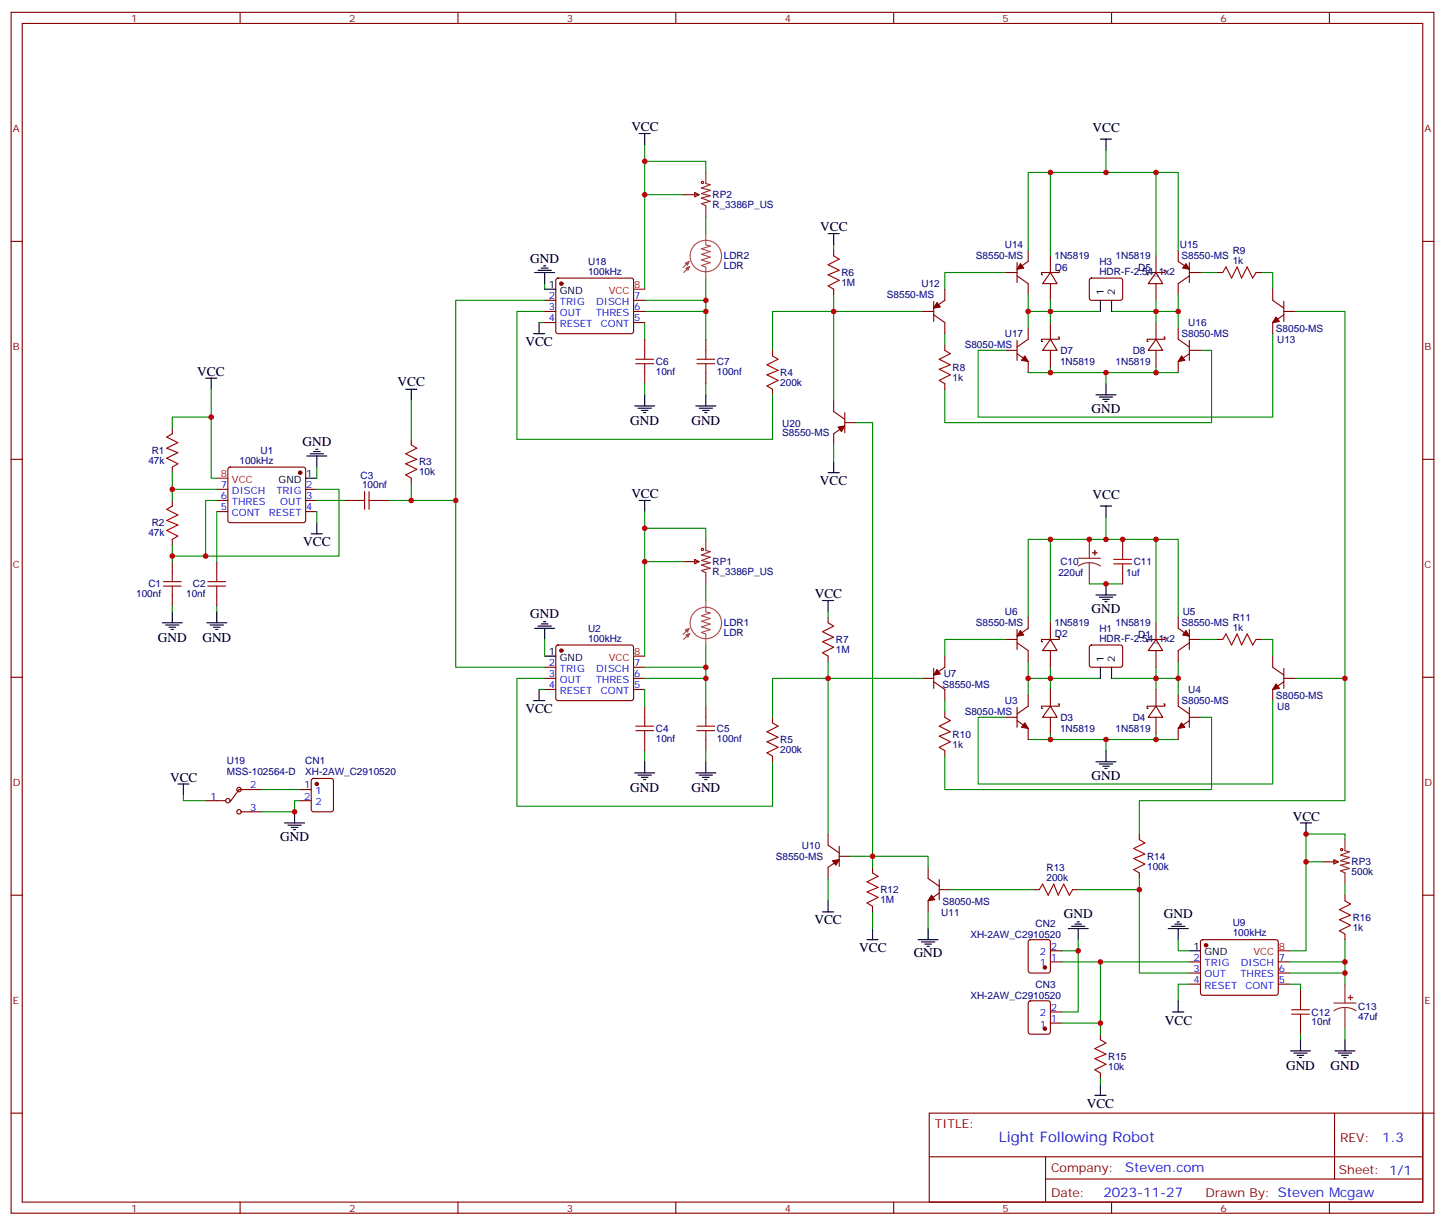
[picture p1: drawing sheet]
<svg xmlns="http://www.w3.org/2000/svg" width="459mm" height="389mm" viewBox="0 0 459 389" stroke-linecap="round" stroke-linejoin="round" font-family="sans-serif">
<g fill="none" stroke="#870000" stroke-width=".35">
<path d="M3.5 3.9h451.6v381h-451.6zM7.1 7.4h444.5v374h-444.5zM76.2 3.9v3.5M145.3 3.9v3.5M214.5 3.9v3.5M283.6 3.9v3.5M352.8 3.9v3.5M421.9 3.9v3.5M3.5 76.6h3.6M217 61.8h4.9M220.5 61.1l1.4 .7-1.4 .7zM264.6 79.4v1.8"/>
<path d="M326.3 79.4v3.5l-3.5 2.5M373.9 79.4v3.5l3.6 2.5M451.6 76.6h3.5M172.9 98.8h3.5M172.9 95.3h3.5M176.6 88.4l.5-.2h23.3l.5 .2 .2 .5-.1 16.5-.6 .5-23.6-.1-.4-.6v-16.3zM201.1 98.8h3.5M201.1 95.3h3.5M264.6 91.8v1.7M292.8 98.8h3.5M296.3 99.9l3.6 2.4v3.6M296.3 95.6v6.4"/>
<path d="M299.9 91.8v3.5l-3.6 2.5M319.3 86.5h3.5M322.8 83.3v6.3M322.8 87.5l3.5 2.5v3.5M333.4 86.5l2.1 3.5h-4.6zM333.4 81.2v5.3M333.4 90v5.3M335.8 85.8h.4v.7h-5.6v.7h.3M346 88.4l.4-.2 9.5 .1 .4 .6-.1 6-.6 .4-9.4-.1-.5-.6v-5.7zM366.9 86.5l2.1 3.5h-4.6zM366.9 81.2v5.3M366.9 90v5.3"/>
<path d="M369.4 85.8h.3v.7h-5.6v.7h.3M377.5 83.3v6.3M377.5 87.5l-3.6 2.5v3.5M377.5 86.5h3.5M386.3 86.5h1.8M398.6 86.5h1.8M403.9 91.8v3.5l3.6 2.5M407.5 95.6v6.4M407.5 99.9l-3.6 2.4v3.6M407.5 98.8h3.5M172.9 102.3h3.5M201.1 102.3h3.5"/>
<path d="M204.6 107.6v3.6M204.6 118.2v3.5M224 107.6v3.6M224 118.2v3.5M245.2 111.2v1.7M299.9 109.4v1.8M319.3 111.2h3.5M322.8 108v6.3M322.8 112.2l3.5 2.5v3.5M326.3 104.1v3.5l-3.5 2.5M333.4 107.6l2.1 3.6h-4.6zM333.4 102.3v5.3"/>
<path d="M333.4 111.2v5.3M335.8 106.9h.4v.7h-5.6v.7h.3M366.9 107.6l2.1 3.6h-4.6zM366.9 102.3v5.3M366.9 111.2v5.3M369.4 106.9h.3v.7h-5.6v.7h.3M373.9 104.1v3.5l3.6 2.5M377.5 108v6.3M377.5 112.2l-3.6 2.5v3.5M377.5 111.2h3.5M54.7 135.9v1.7M130.5 139.4v1.7"/>
<path d="M245.2 123.5v1.8M264.6 127v3.6l3.5 2.4M268.1 135.1l-3.5 2.5v3.5M268.1 130.9v6.4M268.1 134.1h3.5M299.9 121.7v1.8M3.5 145.7h3.6M54.7 148.2v1.8M54.7 158.8v1.7M68.8 155.3h3.5M68.8 158.8h3.5M72.6 148.4l.4-.2h23.3l.5 .2 .2 .5-.1 16.5-.6 .4h-23.5l-.5-.7v-16.2z"/>
<path d="M97 155.3h3.5M97 158.8h3.5M109.4 158.8h3.5M119.9 158.8h3.6M130.5 151.7v1.8M451.6 145.7h3.5M54.7 171.1v1.8M54.7 178.2v3.5M68.8 162.3h3.5M68.8 178.2v3.5M97 162.3h3.5M217 178.2h4.9"/>
<path d="M220.5 177.5l1.4 .7-1.4 .7zM356.3 171.1v3.6M54.7 188.8v3.5M68.8 188.8v3.5M262.8 195.8v1.8M322.8 199.7v6.4M326.3 195.8v3.6l-3.5 2.4M333.4 197.6v5.3M356.3 181.7v3.5M366.9 197.6v5.3M373.9 195.8v3.6l3.6 2.4M377.5 199.7v6.4"/>
<path d="M3.5 214.9h3.6M172.9 211.7h3.5M172.9 215.2h3.5M172.9 218.8h3.5M176.6 204.9l.5-.3h23.3l.5 .3 .2 .5-.1 16.5-.6 .4-23.6-.1-.4-.6v-16.2zM201.1 211.7h3.5M201.1 215.2h3.5M201.1 218.8h3.5M262.8 208.2v1.7M292.8 215.2h3.5M296.3 216.3l3.6 2.5v3.5M296.3 212.1v6.3"/>
<path d="M299.9 208.2v3.5l-3.6 2.5M319.3 202.9h3.5M322.8 203.9l3.5 2.5v3.5M333.4 202.9l2.1 3.5h-4.6zM333.4 206.4v5.3M333.4 218.8v5.2M335.8 202.2h.4v.7h-5.6v.7h.3M346 204.9l.4-.3 9.5 .1 .4 .7-.1 5.9-.6 .4-9.4-.1-.5-.6v-5.6zM366.9 202.9l2.1 3.5h-4.6zM366.9 206.4v5.3M366.9 218.8v5.2M369.4 202.2h.3v.7h-5.6v.7h.3"/>
<path d="M377.5 202.9h3.5M377.5 203.9l-3.6 2.5v3.5M386.3 202.9h1.8M398.6 202.9h1.8M403.9 208.2v3.5l3.6 2.5M407.5 215.2h3.5M407.5 212.1v6.3M407.5 216.3l-3.6 2.5v3.5M451.6 214.9h3.5M204.6 224v3.6M204.6 234.6v3.6M224 224v3.6"/>
<path d="M224 234.6v3.6M245.2 227.6v1.7M245.2 239.9v1.8M299.9 225.8v1.8M299.9 238.2v1.7M319.3 227.6h3.5M322.8 224.4v6.4M322.8 228.6l3.5 2.5v3.5M326.3 220.5v3.5l-3.5 2.5M333.4 224l2.1 3.6h-4.6zM333.4 227.6v5.3M335.8 223.3h.4v.7h-5.6v.8h.3"/>
<path d="M366.9 224l2.1 3.6h-4.6zM366.9 227.6v5.3M369.4 223.3h.3v.7h-5.6v.8h.3M373.9 220.5v3.5l3.6 2.5M377.5 227.6h3.5M377.5 224.4v6.4M377.5 228.6l-3.6 2.5v3.5M65.3 254h6.3M76.6 257.6h6.3M82.9 250.5h-7.1l-2.8 3.9M95.2 250.5h3.6M95.2 254h3.6"/>
<path d="M99 247.2l.5-.2h5.6l.7 .4v9.5l-.4 .6-5.9 .1-.7-.5v-9.4zM262.8 264.6v3.5l3.5 2.5M266.3 272.7l-3.5 2.5v3.5M266.3 268.5v6.3M266.3 271.7h3.6M276.9 275.2v1.8M294.6 275.2v3.5l3.5 2.5M298.1 279.1v6.3M361.6 264.6v1.8M361.6 277v1.7M419.8 273.4h4.9M423.3 272.7l1.4 .7-1.4 .7z"/>
<path d="M3.5 284h3.6M276.9 287.5v1.8M298.1 283.3l-3.5 2.5v3.5M298.1 282.3h3.5M326.6 298.3l.4-.2h5.7l.6 .5 .1 9.4-.5 .7h-5.9l-.6-.4-.1-9.5zM328.1 282.3h1.7M340.4 282.3h1.8M381.2 298.3l.5-.2h23.3l.5 .2 .2 .5-.1 16.5-.6 .5-23.6-.1-.4-.6v-16.3zM426.9 284v1.8M426.9 296.4v1.7M451.6 284h3.5M326.6 317.7l.4-.2h5.7l.6 .5 .1 9.4-.5 .7h-5.9l-.6-.4-.1-9.5z"/>
<path d="M333.4 305.2h3.5M333.4 301.7h3.5M377.5 305.2h3.5M377.5 308.7h3.5M377.5 312.2h3.5M405.7 305.2h3.5M405.7 308.7h3.5M405.7 312.2h3.5M412.7 314v3.5M333.4 324.6h3.5M333.4 321.1h3.5M349.2 328.1v1.8"/>
<path d="M412.7 324.6v3.5M3.5 353.2h3.6M294.9 353.2h156.7v28.2h-156.7zM349.2 340.5v1.7M423.5 353.2l.1 20.9M451.6 353.2h3.5M295 367h156.4M331.8 374.1h119.6M331.8 367v14.1M76.2 381.4v3.5M145.3 381.4v3.5M214.5 381.4v3.5"/>
<path d="M283.6 381.4v3.5M352.8 381.4v3.5M421.9 381.4v3.5"/>
<circle cx="72.3" cy="254" r=".71"/>
<circle cx="75.8" cy="257.6" r=".71"/>
<circle cx="75.8" cy="250.5" r=".71"/>
</g>
<g fill="#870000" stroke="#870000" stroke-width=".35">
<path d="M325.3 229.3l1 1.8-2.1-.3z"/>
<path d="M375 229.3l1.1 1.5-2.2 .3z"/>
<path d="M376.4 200.1l1.1 1.7-2.1-.3z"/>
<path d="M323.8 200.1l1.1 1.4-2.1 .3z"/>
<path d="M405 217l1 1.4-2.1 .4z"/>
<path d="M297.4 212.4l1 1.4-2.1 .4z"/>
<path d="M264.2 273.1l2.1-.4-1 1.8z"/>
<path d="M295.6 284l1.1 1.4-2.1 .4z"/>
<path d="M297.4 96l1 1.4-2.1 .4z"/>
<path d="M405 100.6l1 1.4-2.1 .3z"/>
<path d="M323.8 83.6l1.1 1.5-2.1 .3z"/>
<path d="M376.4 83.6l1.1 1.8-2.1-.3z"/>
<path d="M375 112.9l1.1 1.4-2.2 .4z"/>
<path d="M325.3 112.9l1 1.8-2.1-.4z"/>
<path d="M266 135.5l2.1-.4-1 1.8z"/>
<circle cx="95.2" cy="150" r=".53"/>
<circle cx="178.2" cy="206.4" r=".53"/>
<circle cx="382.8" cy="299.9" r=".53"/>
<circle cx="178.2" cy="90" r=".53"/>
<circle cx="100.5" cy="248.7" r=".53"/>
<circle cx="331.6" cy="307" r=".53"/>
<circle cx="331.6" cy="326.4" r=".53"/>
</g>
<g fill="none" stroke="#000" stroke-width=".35">
<path d="M202.8 42.4h3.6M204.6 42.4v3.5M349.2 44.1h3.6M351 44.1v3.6M262.8 74.1h3.5M264.6 74.1v3.5M169.7 86.5h6.3M170.7 85.8h4.3M171.8 85.1h2.1M172.5 84.3h.7M172.9 86.5v3.5M172.9 91.8h3.5"/>
<path d="M349.2 95.3v3.5M352.8 95.3v3.5M65.3 120h3.5M67 120v3.5M169.3 105.9h3.6M171.1 102.3v3.6M128.8 123.5h3.5M130.5 123.5v3.5M201.4 128.8h6.4M202.5 129.5h4.2M203.6 130.2h2.1M204.3 130.9h.7"/>
<path d="M204.6 125.3v3.5M220.8 128.8h6.4M221.9 129.5h4.2M223 130.2h2.1M223.7 130.9h.7M224 125.3v3.5M347.8 125.3h6.4M348.9 126h4.2M350 126.7h2.1M350.7 127.4h.7M351 121.7v3.6M97 151.7h3.5"/>
<path d="M97.4 144.7h6.3M98.4 144h4.3M99.5 143.3h2.1M100.2 142.6h.7M100.5 144.7v3.5M202.8 158.8h3.6M204.6 158.8v3.5M262.8 150h3.5M264.6 146.4v3.6M98.8 169.4h3.5M100.5 165.8v3.6M349.2 160.5h3.6"/>
<path d="M351 160.5v3.6M51.5 197.6h6.4M52.6 198.3h4.2M53.6 199h2.1M54.3 199.7h.7M54.7 194.1v3.5M65.6 197.6h6.4M66.7 198.3h4.2M67.7 199h2.1M68.4 199.7h.7M68.8 194.1v3.5M169.7 199.4h6.3"/>
<path d="M170.7 198.6h4.3M171.8 197.9h2.1M172.5 197.2h.7M172.9 199.4v3.5M261.1 190.5h3.5M262.8 190.5v3.6M347.8 188.8h6.4M348.9 189.5h4.2M350 190.2h2.1M350.7 190.9h.7M351 185.2v3.6M171.1 218.8v3.5"/>
<path d="M172.9 208.2h3.5M349.2 211.7v3.5M352.8 211.7v3.5M169.3 222.3h3.6M351 238.2v3.5M56.4 248.7h3.6M58.2 248.7v3.6M93.5 257.6v3.5M201.4 245.2h6.4M202.5 245.9h4.2M203.6 246.6h2.1M204.3 247.3h.7"/>
<path d="M204.6 241.7v3.5M220.8 245.2h6.4M221.9 245.9h4.2M223 246.6h2.1M223.7 247.3h.7M224 241.7v3.5M347.8 241.7h6.4M348.9 242.4h4.2M350 243.1h2.1M350.7 243.8h.7M90.3 261.1h6.4M91.4 261.8h4.2"/>
<path d="M92.4 262.5h2.1M93.1 263.2h.7M412.7 261.1h3.6M414.5 261.1v3.5M261.1 289.3h3.5M262.8 285.8v3.5M275.2 298.1h3.5M276.9 294.6v3.5M291.4 298.1h6.3M292.5 298.8h4.2M293.5 299.5h2.1M294.6 294.6v3.5"/>
<path d="M339 294.6h6.4M340.1 293.9h4.2M341.1 293.2h2.2M341.8 292.5h.7M342.2 294.6v3.5M370.8 294.6h6.3M371.8 293.9h4.3M372.9 293.2h2.1M373.6 292.5h.7M373.9 294.6v3.5M294.2 300.2h.7M373.9 317.5v3.6"/>
<path d="M377.5 301.7h3.5M372.2 321.1h3.5M409.6 333.4h6.3M410.6 334.1h4.3M411.7 334.8h2.1M412.4 335.5h.7M412.7 329.9v3.5M423.7 333.4h6.3M424.7 334.1h4.3M425.8 334.8h2.1M426.5 335.5h.7M426.9 329.9v3.5"/>
<path d="M347.5 347.5h3.5M349.2 344v3.5"/>
</g>
<path d="M201.1 91.8h3.5M68.8 151.7h3.5M201.1 208.2h3.5M405.7 301.7h3.5" fill="none" stroke="#f00" stroke-width=".35"/>
<g fill="none" stroke="#008700" stroke-width=".35">
<path d="M204.6 51.2h19.4v3.5M204.6 45.9v45.9M333.4 54.7v26.5M351 47.7v7h-24.7v24.7M351 54.7h22.9v24.7M366.9 54.7v26.5M204.6 61.8h12.4M224 68.8v5.3M264.6 77.6v1.8M172.9 98.8h-8.9v40.6h81.2v-14.1M172.9 95.3h-28.3v63.5h-14.1M172.9 90v1.8"/>
<path d="M204.6 98.8h19.4M204.6 95.3h19.4M224 88.2v19.4M264.6 93.5v33.5M292.8 98.8h-47.6v12.4M319.3 86.5h-19.4v5.3M326.3 93.5v5.3h22.9M326.3 98.8v5.3M333.4 95.3v7M366.9 95.3v7M373.9 93.5v5.3h-21.1M373.9 98.8v5.3"/>
<path d="M381 86.5h5.3M400.4 86.5h3.5v5.3M411 98.8h15.9v116.4M171.1 102.3h1.8M204.6 102.3v5.3M299.9 105.9v3.5M333.4 118.2h40.5M333.4 116.5v1.7h-7.1M351 118.2v3.5M366.9 116.5v1.7M381 111.2h3.5v22.9h-84.6v-10.6M403.9 105.9v26.4h-93.5v-21.1h8.9"/>
<path d="M67 123.5v28.2h1.8M67 132.3h-12.3v3.6M130.5 127v12.4M204.6 121.7v3.6M224 121.7v3.6M271.6 134.1h5.3v141.1M54.7 150v8.8M54.7 155.3h14.1M100.5 155.3h7.1v21.1h-42.3v-17.6h3.5M100.5 148.2v3.5M100.5 158.8h8.9M130.5 153.5v5.3h-7"/>
<path d="M144.6 158.8v52.9h28.3M264.6 141.1v5.3M54.7 172.9v5.3M54.7 176.4h10.6M68.8 162.3v15.9M100.5 162.3v3.5M204.6 167.6h19.4v3.5M204.6 162.3v45.9M204.6 178.2h12.4M333.4 171.1v26.5M351 171.1h22.9v24.7M351 164.1v7h-24.7v24.7"/>
<path d="M366.9 171.1v26.5M54.7 192.3v1.8M68.8 192.3v1.8M224 185.2v5.3M262.8 194.1v1.7M345.7 185.2h10.6M171.1 218.8h1.8M172.9 215.2h-8.9v40.6h81.2v-14.1M172.9 202.9v5.3M204.6 218.8v5.2M204.6 211.7h19.4M204.6 215.2h19.4"/>
<path d="M224 204.6v19.4M262.8 209.9v54.7M292.8 215.2h-47.6v12.4M319.3 202.9h-19.4v5.3M326.3 209.9v5.3h22.9M326.3 215.2v5.3M333.4 211.7v7.1M366.9 211.7v7.1M373.9 209.9v5.3h-21.1M373.9 215.2v5.3M381 202.9h5.3M400.4 202.9h3.5v5.3"/>
<path d="M411 215.2h15.9v38.8h-65.3v10.6M204.6 238.2v3.5M224 238.2v3.5M299.9 222.3v3.5M333.4 232.9v1.7h-7.1M333.4 234.6h40.5M351 234.6v3.6M366.9 232.9v1.7M381 227.6h3.5v22.9h-84.6v-10.6M403.9 222.3v26.4h-93.5v-21.1h8.9M58.2 252.3v1.7h7.1M82.9 250.5h12.3"/>
<path d="M95.2 254h-1.7v3.6h-10.6M262.8 278.7v7.1M269.9 271.7h24.7v3.5M361.6 278.7v30h15.9M414.5 273.4h5.3M426.9 266.4v-1.8h-12.4v37.1h-5.3M276.9 289.3v5.3M294.6 289.3v5.3M301.6 282.3h26.5M342.2 298.1v3.6h-5.3M342.2 282.3h19.4M373.9 298.1v3.6h3.6"/>
<path d="M426.9 298.1v14.1M426.9 280.5v3.5M336.9 305.2h40.6M342.2 301.7v19.4h-5.3M349.2 305.2v22.9M377.5 312.2h-3.6v5.3M409.2 312.2h3.5v1.8M409.2 305.2h17.7M409.2 308.7h17.7M336.9 324.6h12.3M412.7 328.1v1.8M426.9 326.4v3.5"/>
<path d="M349.2 342.2v1.8"/>
</g>
<g fill="none" stroke="#a10000" stroke-width=".35">
<path d="M264.6 81.2l1.7 1-3.5 1.8 3.5 1.8-3.5 1.4 3.5 1.7-3.5 1.8 1.8 1.1M388.1 86.5l1-1.8 1.8 3.5 1.7-3.5 1.5 3.5 1.7-3.5 1.8 3.5 1-1.7M201.8 115.4h5.6M201.8 114h5.6M204.6 111.2v2.8M204.6 115.4v2.8M221.2 115.4h5.6M221.2 114h5.6M224 111.2v2.8M224 115.4v2.8M245.2 112.9l1.7 1.1-3.5 1.7 3.5 1.8-3.5 1.4 3.5 1.8-3.5 1.7 1.8 1.1M299.9 111.2l1.7 1-3.5 1.8 3.5 1.7-3.5 1.5 3.5 1.7-3.5 1.8 1.8 1"/>
<path d="M54.7 137.6l-1.8 1.1 3.5 1.7-3.5 1.8 3.5 1.4-3.5 1.8 3.5 1.7-1.7 1.1M112.9 158.8h2.8M115.7 156v5.6M117.1 156v5.6M117.1 158.8h2.8M130.5 141.1l1.8 1.1-3.5 1.8 3.5 1.7-3.5 1.4 3.5 1.8-3.5 1.8 1.7 1M54.7 160.5l-1.8 1.1 3.5 1.8-3.5 1.7 3.5 1.4-3.5 1.8 3.5 1.8-1.7 1M353.5 177.5h5.6M353.5 178.9h5.6M356.3 174.7v2.8M356.3 178.9v2.8M51.9 185.9h5.6"/>
<path d="M51.9 184.5h5.6M54.7 181.7v2.8M54.7 185.9v2.9M66 185.9h5.6M66 184.5h5.6M68.8 181.7v2.8M68.8 185.9v2.9M262.8 197.6l1.8 1-3.5 1.8 3.5 1.8-3.5 1.4 3.5 1.8-3.5 1.7 1.7 1.1M388.1 202.9l1-1.8 1.8 3.5 1.7-3.5 1.5 3.5 1.7-3.5 1.8 3.5 1-1.7M201.8 231.8h5.6M201.8 230.4h5.6M204.6 227.6v2.8"/>
<path d="M204.6 231.8v2.8M221.2 231.8h5.6M221.2 230.4h5.6M224 227.6v2.8M224 231.8v2.8M245.2 229.3l1.7 1.1-3.5 1.8 3.5 1.7-3.5 1.4 3.5 1.8-3.5 1.8 1.8 1M299.9 227.6l1.7 1-3.5 1.8 3.5 1.8-3.5 1.4 3.5 1.7-3.5 1.8 1.8 1.1M276.9 277l1.8 1-3.5 1.8 3.5 1.8-3.5 1.4 3.5 1.7-3.5 1.8 1.7 1M361.6 266.4l1.8 1-3.6 1.8 3.6 1.8-3.6 1.4 3.6 1.7-3.6 1.8 1.8 1.1M329.8 282.3l1.1-1.8 1.8 3.5 1.7-3.5 1.4 3.5 1.8-3.5 1.8 3.5 1-1.7M426.9 285.8l1.7 1-3.5 1.8 3.5 1.8-3.5 1.4 3.5 1.7-3.5 1.8 1.8 1.1M412.7 317.5v2.9"/>
<path d="M349.2 329.9l1.8 1-3.5 1.8 3.5 1.8-3.5 1.4 3.5 1.7-3.5 1.8 1.7 1.1M409.9 320.4h5.7M409.9 321.8h5.7M412.7 321.8v2.8"/>
<circle cx="223" cy="57.9" r=".35"/>
<circle cx="223" cy="174.3" r=".35"/>
<circle cx="425.8" cy="269.6" r=".35"/>
</g>
<g fill="none" stroke="#8c2424" stroke-width=".35">
<path d="M224 54.7v3.5l1.4 .4-2.8 1.1 2.8 .7-2.8 1 2.8 .7-2.8 .7 2.8 1.1-2.8 .7 1.4 .7v3.5M224 171.1v3.6l1.4 .3-2.8 1.1 2.8 .7-2.8 1 2.8 .7-2.8 .7 2.8 1.1-2.8 .7 1.4 .7v3.5M342.2 177.1h7M345.7 178.5l-1.8 .3-1.7 .8M345.7 178.5l1.9 .3 1.6 .8M345.7 171.1v6M345.7 178.5v6.7M426.9 266.4v3.5l1.4 .4-2.9 1 2.9 .7-2.9 1.1 2.9 .7-2.9 .7 2.9 1.1-2.9 .7 1.5 .7v3.5M423.3 318.2h7.1M426.9 319.7l-1.9 .2-1.7 .8M426.9 319.7l1.8 .2 1.7 .8M426.9 312.2v6"/>
<path d="M426.9 319.7v6.7"/>
</g>
<g fill="none" stroke="#a64a4a" stroke-width=".35">
<path d="M224 74.1v3.5M224 77.7l1.4 .4-2.8 .8 2.8 .9-2.8 .9 2.8 .9-2.8 .9 2.8 .8-2.8 .9 1.4 .6v3.4M218.7 82.9l-1.9 2M218.9 84.5l-1.9 2M218.7 199.4l-1.9 1.9M224 194.1l1.4 .4-2.8 .9 2.8 .8-2.8 .9 2.8 .9-2.8 .9 2.8 .9-2.8 .8 1.4 .6v3.4M224 190.5v3.5M218.9 200.9l-1.9 2"/>
<circle cx="224" cy="81.2" r="5"/>
<circle cx="224" cy="197.6" r="5"/>
</g>
<g fill="#a64a4a" stroke="#a64a4a" stroke-width=".32">
<path d="M217.7 201.5l1.2-.6-.5 1.3z"/>
<path d="M217.5 199.9l1.2-.5-.5 1.2z"/>
<path d="M217.7 85.1l1.2-.6-.5 1.3z"/>
<path d="M217.5 83.5l1.2-.6-.5 1.3z"/>
</g>
<g fill="#8c2424" stroke="#8c2424" stroke-width=".35">
<path d="M346.8 175.4h1.4z"/>
<path d="M347.5 174.7v1.4z"/>
<path d="M427.9 316.5h1.4z"/>
<path d="M428.6 315.8v1.4z"/>
</g>
<g fill="#c00">
<circle cx="204.6" cy="167.6" r=".88"/>
<circle cx="204.6" cy="178.2" r=".88"/>
<circle cx="224" cy="211.7" r=".88"/>
<circle cx="224" cy="215.2" r=".88"/>
<circle cx="345.7" cy="171.1" r=".88"/>
<circle cx="351" cy="234.6" r=".88"/>
<circle cx="333.4" cy="234.6" r=".88"/>
<circle cx="366.9" cy="171.1" r=".88"/>
<circle cx="333.4" cy="171.1" r=".88"/>
<circle cx="351" cy="185.2" r=".88"/>
<circle cx="356.3" cy="171.1" r=".88"/>
<circle cx="351" cy="171.1" r=".88"/>
<circle cx="366.9" cy="234.6" r=".88"/>
<circle cx="366.9" cy="215.2" r=".88"/>
<circle cx="333.4" cy="215.2" r=".88"/>
<circle cx="373.9" cy="215.2" r=".88"/>
<circle cx="326.3" cy="215.2" r=".88"/>
<circle cx="349.3" cy="305.2" r=".88"/>
<circle cx="426.9" cy="308.7" r=".88"/>
<circle cx="426.9" cy="305.2" r=".88"/>
<circle cx="361.6" cy="282.3" r=".88"/>
<circle cx="54.7" cy="155.3" r=".88"/>
<circle cx="65.3" cy="176.4" r=".88"/>
<circle cx="54.7" cy="176.4" r=".88"/>
<circle cx="67" cy="132.3" r=".88"/>
<circle cx="326.3" cy="98.8" r=".88"/>
<circle cx="333.4" cy="98.8" r=".88"/>
<circle cx="366.9" cy="118.2" r=".88"/>
<circle cx="351" cy="54.7" r=".88"/>
<circle cx="333.4" cy="54.7" r=".88"/>
<circle cx="366.9" cy="54.7" r=".88"/>
<circle cx="333.4" cy="118.2" r=".88"/>
<circle cx="351" cy="118.2" r=".88"/>
<circle cx="224" cy="98.8" r=".88"/>
<circle cx="224" cy="95.3" r=".88"/>
<circle cx="204.6" cy="61.8" r=".88"/>
<circle cx="204.6" cy="51.2" r=".88"/>
<circle cx="264.6" cy="98.8" r=".88"/>
<circle cx="262.8" cy="215.2" r=".88"/>
<circle cx="426.9" cy="215.2" r=".88"/>
<circle cx="276.9" cy="271.7" r=".88"/>
<circle cx="130.5" cy="158.8" r=".88"/>
<circle cx="144.6" cy="158.8" r=".88"/>
<circle cx="93.5" cy="257.6" r=".88"/>
<circle cx="366.9" cy="98.8" r=".88"/>
<circle cx="373.9" cy="98.8" r=".88"/>
<circle cx="414.5" cy="264.6" r=".88"/>
<circle cx="414.5" cy="273.4" r=".88"/>
<circle cx="349.3" cy="324.6" r=".88"/>
<circle cx="342.2" cy="301.7" r=".88"/>
</g>
<text font-size="4.6" fill="#00f" x="317" y="362.2">Light Following Robot</text>
<g font-size="4.2">
<text x="200.4" y="41.7">VCC</text>
<text x="346.8" y="42">VCC</text>
<text x="260.3" y="73.4">VCC</text>
<text x="168.3" y="83.3">GND</text>
<text x="166.7" y="109.9">VCC</text>
<text x="62.6" y="119.3">VCC</text>
<text x="126.2" y="122.4">VCC</text>
<text x="346.4" y="130.9">GND</text>
<text x="200" y="134.9">GND</text>
<text x="219.4" y="134.9">GND</text>
<text x="96" y="141.5">GND</text>
<text x="260.2" y="153.9">VCC</text>
<text x="200.4" y="158.1">VCC</text>
<text x="346.8" y="158.4">VCC</text>
<text x="96.3" y="173.4">VCC</text>
<text x="258.6" y="189.8">VCC</text>
<text x="168.3" y="196.2">GND</text>
<text x="346.4" y="194.4">GND</text>
<text x="50.1" y="203.7">GND</text>
<text x="64.2" y="203.7">GND</text>
<text x="166.7" y="226.3">VCC</text>
<text x="54" y="248">VCC</text>
<text x="200" y="251.3">GND</text>
<text x="219.4" y="251.3">GND</text>
<text x="346.4" y="247.3">GND</text>
<text x="410.3" y="260.4">VCC</text>
<text x="88.9" y="266.7">GND</text>
<text x="258.5" y="293.3">VCC</text>
<text x="337.6" y="291.4">GND</text>
<text x="369.4" y="291.3">GND</text>
<text x="272.7" y="302.1">VCC</text>
<text x="290" y="303.8">GND</text>
<text x="369.7" y="325.1">VCC</text>
<text x="408.2" y="339.5">GND</text>
<text x="422.3" y="339.5">GND</text>
<text x="344.9" y="351.5">VCC</text>
</g>
<g font-size="4.2" fill="#00f">
<text x="438.7" y="362.4">1.3</text>
<text x="357.1" y="372">Steven.com</text>
<text x="350.2" y="379.8">2023-11-27</text>
</g>
<g font-size="3.9" fill="#800">
<text x="296.7" y="357.8">TITLE:</text>
<text x="425.3" y="362.4">REV:</text>
<text x="333.6" y="372">Company:</text>
<text x="425" y="372.6">Sheet: 1/1</text>
<text x="333.6" y="379.6">Date:</text>
<text x="382.6" y="379.7">Drawn By: Steven Mcgaw</text>
</g>
<g font-size="3.2" fill="#800">
<text x="41.6" y="6.9">1</text>
<text x="110.8" y="6.9">2</text>
<text x="179.9" y="6.9">3</text>
<text x="249.1" y="6.9">4</text>
<text x="318.2" y="6.9">5</text>
<text x="387.3" y="6.9">6</text>
<text x="4.1" y="42">A</text>
<text x="452.1" y="42">A</text>
<text x="4.1" y="111.2">B</text>
<text x="452.1" y="111.2">B</text>
<text x="4.1" y="180.3">C</text>
<text x="452.1" y="180.3">C</text>
<text x="4.1" y="249.4">D</text>
<text x="452.1" y="249.4">D</text>
<text x="4.1" y="318.6">E</text>
<text x="452.1" y="318.6">E</text>
<text x="41.6" y="384.4">1</text>
<text x="110.8" y="384.4">2</text>
<text x="179.9" y="384.4">3</text>
<text x="249.1" y="384.4">4</text>
<text x="318.2" y="384.4">5</text>
<text x="387.3" y="384.4">6</text>
</g>
<g font-size="3.2" fill="#000080">
<text x="226.1" y="62.9">RP2</text>
<text x="226.1" y="66.1">R_3386P_US</text>
<text x="186.6" y="84">U18</text>
<text x="229.7" y="82.3">LDR2</text>
<text x="309.7" y="82.3">S8550-MS</text>
<text x="318.9" y="78.8">U14</text>
<text x="334.7" y="82.3">1N5819</text>
<text x="354.1" y="82.3">1N5819</text>
<text x="374.5" y="78.8">U15</text>
<text x="375" y="82.3">S8550-MS</text>
<text x="391.2" y="83.6">1k</text>
<text x="391.2" y="80.5">R9</text>
<text x="186.6" y="87.2">100kHz</text>
<text x="229.7" y="85.5">LDR</text>
<text x="267.1" y="87.6">R6</text>
<text x="334.8" y="85.8">D6</text>
<text x="348.9" y="87.2">HDR-F-2.54_1x2</text>
<text x="348.9" y="84.1">H3</text>
<text x="361.3" y="85.9">D5</text>
<text x="267.1" y="90.8">1M</text>
<text x="281.5" y="94.7">S8550-MS</text>
<text x="292.5" y="91.1">U12</text>
<text x="318.9" y="107">U17</text>
<text x="375" y="107">S8050-MS</text>
<text x="377.1" y="103.5">U16</text>
<text x="405" y="105.2">S8050-MS</text>
<text x="306.2" y="110.5">S8050-MS</text>
<text x="336.6" y="112.3">D7</text>
<text x="359.5" y="112.3">D8</text>
<text x="405.4" y="108.8">U13</text>
<text x="208.1" y="119">10nf</text>
<text x="208.1" y="115.8">C6</text>
<text x="227.5" y="119">100nf</text>
<text x="227.5" y="115.8">C7</text>
<text x="247.6" y="119.4">R4</text>
<text x="302.3" y="117.6">R8</text>
<text x="336.4" y="115.8">1N5819</text>
<text x="354.1" y="115.8">1N5819</text>
<text x="247.6" y="122.5">200k</text>
<text x="302.3" y="120.8">1k</text>
<text x="248.3" y="135.4">U20</text>
<text x="82.7" y="144">U1</text>
<text x="248.3" y="138.4">S8550-MS</text>
<text x="47.1" y="147.2">47k</text>
<text x="48.2" y="144">R1</text>
<text x="76" y="147.1">100kHz</text>
<text x="133" y="147.6">R3</text>
<text x="114.5" y="151.8">C3</text>
<text x="114.9" y="154.9">100nf</text>
<text x="133" y="150.7">10k</text>
<text x="48.2" y="167">R2</text>
<text x="47.1" y="170.1">47k</text>
<text x="226.1" y="179.3">RP1</text>
<text x="336.6" y="179.3">C10</text>
<text x="359.8" y="179.3">C11</text>
<text x="226.1" y="182.5">R_3386P_US</text>
<text x="335.9" y="182.8">220uf</text>
<text x="357.4" y="182.8">1uf</text>
<text x="43.2" y="189.5">100nf</text>
<text x="47.1" y="186.4">C1</text>
<text x="59.1" y="189.5">10nf</text>
<text x="61.2" y="186.4">C2</text>
<text x="318.9" y="195.2">U6</text>
<text x="375.4" y="195.2">U5</text>
<text x="391.2" y="196.9">R11</text>
<text x="186.6" y="203.6">100kHz</text>
<text x="186.6" y="200.4">U2</text>
<text x="229.7" y="201.9">LDR</text>
<text x="229.7" y="198.7">LDR1</text>
<text x="309.7" y="198.7">S8550-MS</text>
<text x="334.7" y="198.7">1N5819</text>
<text x="334.8" y="202.2">D2</text>
<text x="348.9" y="203.6">HDR-F-2.54_1x2</text>
<text x="348.9" y="200.5">H1</text>
<text x="354.1" y="198.7">1N5819</text>
<text x="361.3" y="202.3">D1</text>
<text x="375" y="198.7">S8550-MS</text>
<text x="391.2" y="200.1">1k</text>
<text x="265.3" y="207.2">1M</text>
<text x="265.3" y="204">R7</text>
<text x="299.5" y="214.7">U7</text>
<text x="299.1" y="218.2">S8550-MS</text>
<text x="377.1" y="219.9">U4</text>
<text x="405" y="221.7">S8050-MS</text>
<text x="306.2" y="226.9">S8050-MS</text>
<text x="318.9" y="223.4">U3</text>
<text x="375" y="223.4">S8050-MS</text>
<text x="405.4" y="225.2">U8</text>
<text x="208.1" y="232.2">C4</text>
<text x="227.5" y="232.3">C5</text>
<text x="302.3" y="234">R10</text>
<text x="336.4" y="232.2">1N5819</text>
<text x="336.6" y="228.7">D3</text>
<text x="354.1" y="232.2">1N5819</text>
<text x="359.5" y="228.7">D4</text>
<text x="208.1" y="235.4">10nf</text>
<text x="227.5" y="235.4">100nf</text>
<text x="247.6" y="238.9">200k</text>
<text x="247.6" y="235.8">R5</text>
<text x="302.3" y="237.2">1k</text>
<text x="72" y="245.8">MSS-102564-D</text>
<text x="72" y="242.5">U19</text>
<text x="96.9" y="245.8">XH-2AW_C2910520</text>
<text x="96.9" y="242.5">CN1</text>
<text x="254.5" y="269.3">U10</text>
<text x="246.2" y="272.8">S8550-MS</text>
<text x="364.1" y="276">100k</text>
<text x="364.1" y="272.9">R14</text>
<text x="429" y="274.6">RP3</text>
<text x="332.1" y="279.4">200k</text>
<text x="332.1" y="276.4">R13</text>
<text x="429" y="277.7">500k</text>
<text x="279.4" y="286.6">1M</text>
<text x="279.4" y="283.4">R12</text>
<text x="299.1" y="287">S8050-MS</text>
<text x="298.7" y="290.5">U11</text>
<text x="391.2" y="293.9">U9</text>
<text x="429.3" y="292.2">R16</text>
<text x="308" y="297.5">XH-2AW_C2910520</text>
<text x="328.7" y="294">CN2</text>
<text x="391.2" y="297.1">100kHz</text>
<text x="429.3" y="295.4">1k</text>
<text x="308" y="316.9">XH-2AW_C2910520</text>
<text x="328.7" y="313.4">CN3</text>
<text x="416.3" y="322.3">C12</text>
<text x="431.1" y="323.6">47uf</text>
<text x="431.1" y="320.5">C13</text>
<text x="416.3" y="325.3">10nf</text>
<text x="351.7" y="339.5">10k</text>
<text x="351.7" y="336.4">R15</text>
</g>
<g font-size="3.2">
<text x="174.2" y="91.4">1</text>
<text x="177.7" y="93.2">GND</text>
<text x="350.3" y="93.5" transform="rotate(-90 350.3 93.5)">1</text>
<text x="353.8" y="93.5" transform="rotate(-90 353.8 93.5)">2</text>
<text x="88.4" y="153.1">GND</text>
<text x="97.2" y="151.4">1</text>
<text x="174.2" y="207.8">1</text>
<text x="177.7" y="209.6">GND</text>
<text x="350.3" y="209.9" transform="rotate(-90 350.3 209.9)">1</text>
<text x="353.8" y="209.9" transform="rotate(-90 353.8 209.9)">2</text>
<text x="378.8" y="301.3">1</text>
<text x="382.3" y="303.1">GND</text>
</g>
<g font-size="3.2" fill="#00f">
<text x="174.2" y="94.9">2</text>
<text x="201.3" y="94.9">7</text>
<text x="174.2" y="98.5">3</text>
<text x="174.2" y="102">4</text>
<text x="177.7" y="96.7">TRIG</text>
<text x="177.7" y="100.2">OUT</text>
<text x="189.1" y="100.2">THRES</text>
<text x="189.2" y="96.7">DISCH</text>
<text x="201.3" y="102">5</text>
<text x="201.3" y="98.5">6</text>
<text x="177.7" y="103.8">RESET</text>
<text x="190.7" y="103.8">CONT</text>
<text x="70.1" y="154.9">7</text>
<text x="97.2" y="154.9">2</text>
<text x="70.1" y="162">5</text>
<text x="70.1" y="158.4">6</text>
<text x="73.6" y="160.2">THRES</text>
<text x="73.6" y="156.7">DISCH</text>
<text x="87.8" y="156.7">TRIG</text>
<text x="88.9" y="160.2">OUT</text>
<text x="97.2" y="158.4">3</text>
<text x="97.2" y="162">4</text>
<text x="73.6" y="163.7">CONT</text>
<text x="85.4" y="163.7">RESET</text>
<text x="174.2" y="211.3">2</text>
<text x="174.2" y="214.9">3</text>
<text x="177.7" y="213.1">TRIG</text>
<text x="189.2" y="213.1">DISCH</text>
<text x="201.3" y="214.9">6</text>
<text x="201.3" y="211.3">7</text>
<text x="174.2" y="218.4">4</text>
<text x="177.7" y="216.6">OUT</text>
<text x="177.7" y="220.2">RESET</text>
<text x="189.1" y="216.6">THRES</text>
<text x="190.7" y="220.2">CONT</text>
<text x="201.3" y="218.4">5</text>
<text x="79.4" y="250.2">2</text>
<text x="96.6" y="250.2">1</text>
<text x="100.1" y="251.9">1</text>
<text x="66.8" y="253.7">1</text>
<text x="79.4" y="257.2">3</text>
<text x="96.6" y="253.7">2</text>
<text x="100.1" y="255.4">2</text>
<text x="330.1" y="303.1">2</text>
<text x="333.6" y="304.8">1</text>
<text x="333.6" y="301.3">2</text>
<text x="378.8" y="304.8">2</text>
<text x="405.9" y="304.8">7</text>
<text x="330.1" y="306.6">1</text>
<text x="378.8" y="308.4">3</text>
<text x="378.8" y="311.9">4</text>
<text x="382.3" y="306.6">TRIG</text>
<text x="382.3" y="310.1">OUT</text>
<text x="393.7" y="310.1">THRES</text>
<text x="393.8" y="306.6">DISCH</text>
<text x="405.9" y="311.9">5</text>
<text x="405.9" y="308.4">6</text>
<text x="382.3" y="313.7">RESET</text>
<text x="395.3" y="313.7">CONT</text>
<text x="330.1" y="322.5">2</text>
<text x="333.6" y="320.7">2</text>
<text x="330.1" y="326">1</text>
<text x="333.6" y="324.2">1</text>
</g>
<g font-size="3.2" fill="#f00">
<text x="193.2" y="93.2">VCC</text>
<text x="201.3" y="91.4">8</text>
<text x="70.1" y="151.4">8</text>
<text x="73.6" y="153.1">VCC</text>
<text x="193.2" y="209.6">VCC</text>
<text x="201.3" y="207.8">8</text>
<text x="397.8" y="303.1">VCC</text>
<text x="405.9" y="301.3">8</text>
</g>
</svg>
